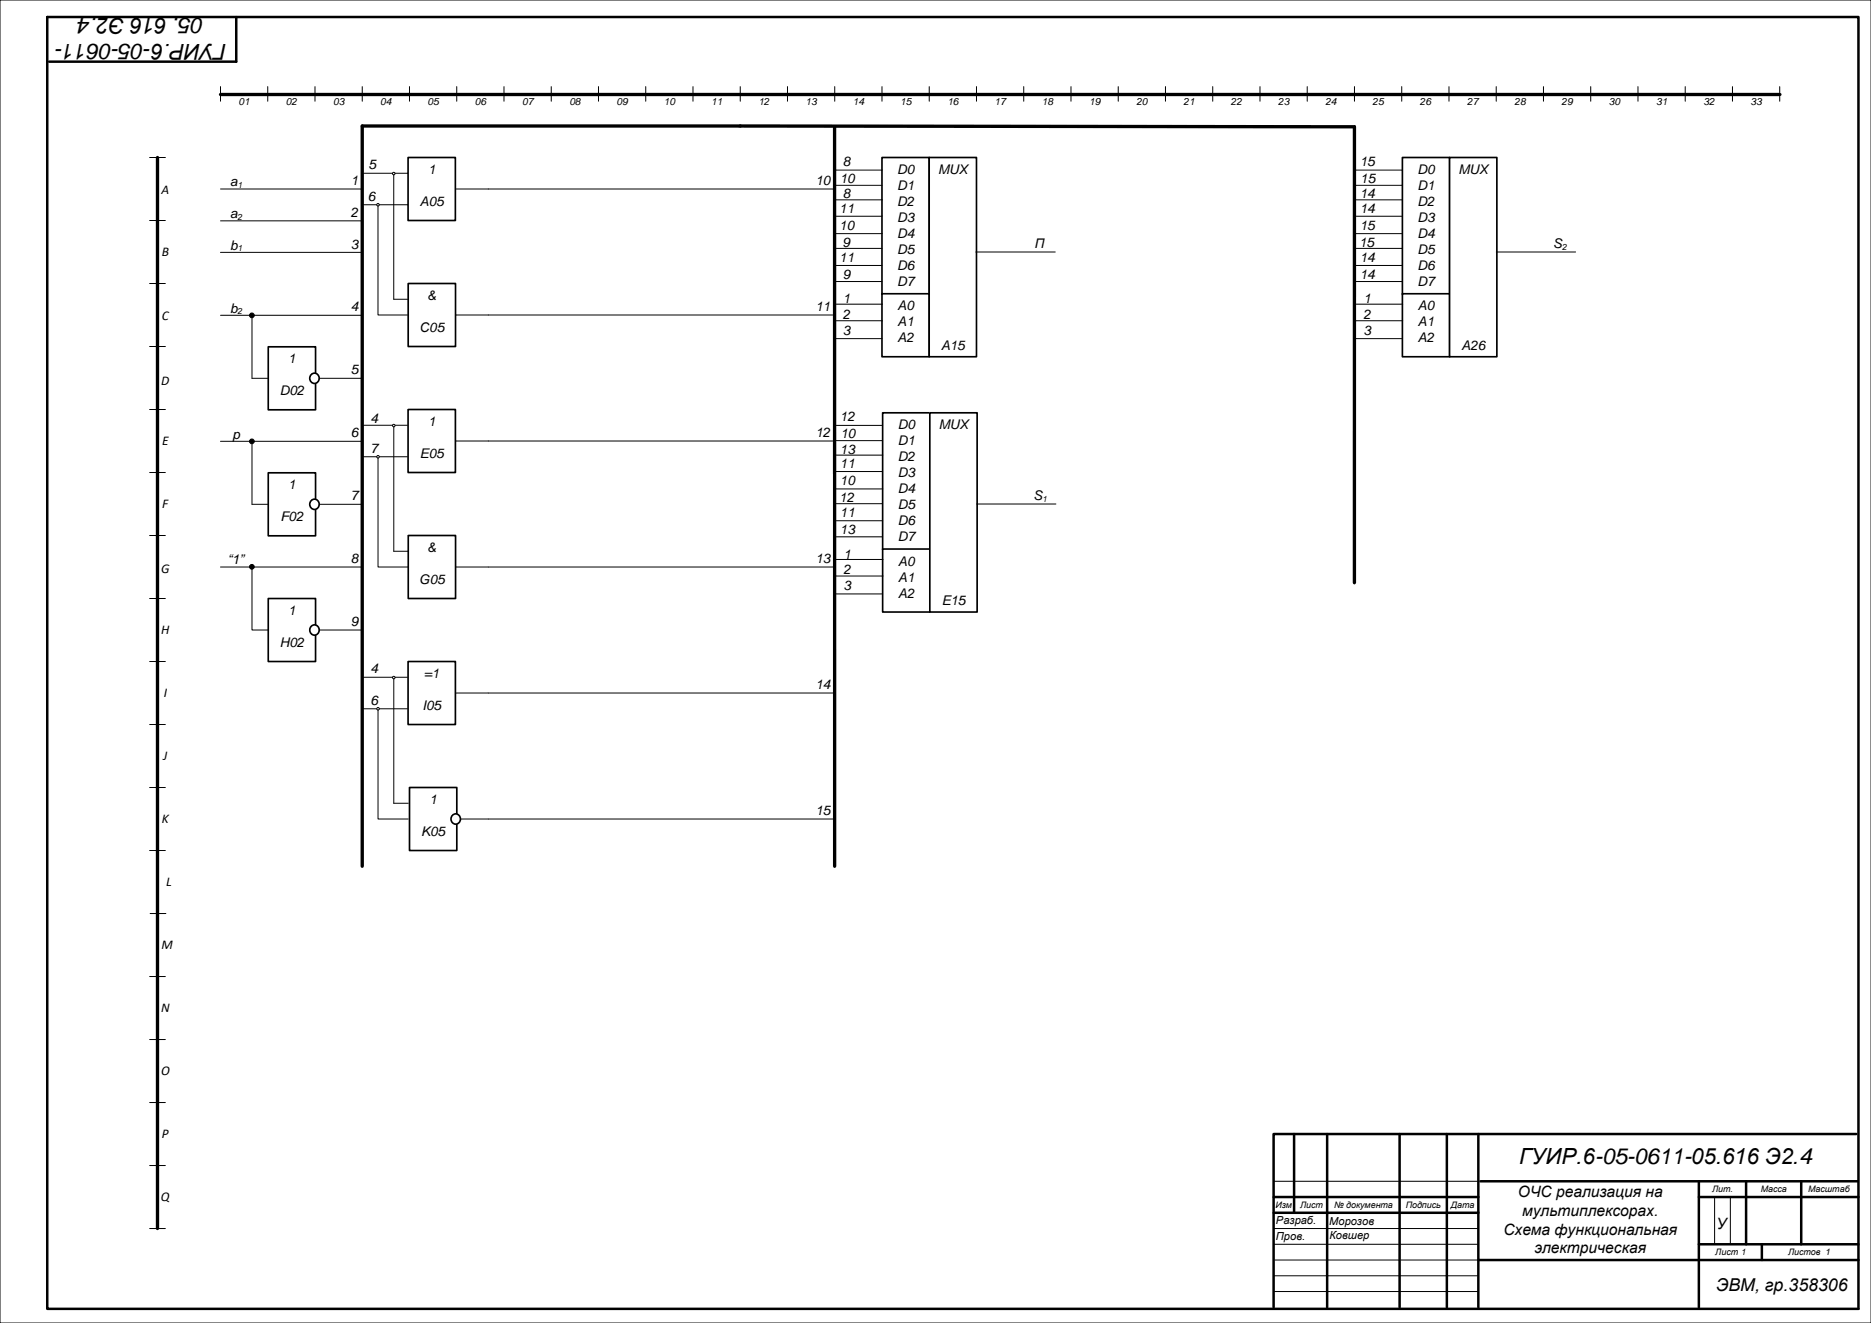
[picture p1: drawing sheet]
<svg xmlns="http://www.w3.org/2000/svg" width="594mm" height="420mm" viewBox="0 0 594 420" stroke-linecap="round" stroke-linejoin="round" font-family="sans-serif">
<g fill="none" stroke="#000" stroke-width=".32">
<path d="M0 0h594v420h-594zM70 27.5v4.6M85 27.5v4.6M100 27.5v4.6M115 27.5v4.6M130 27.5v4.6M145 27.5v4.6M160 27.5v4.6M175 27.5v4.6M190 27.5v4.6M205 27.5v4.6M220 27.5v4.6"/>
<path d="M235 27.5v4.6M250 27.5v4.6M265 27.5v4.6M280 27.5v4.6M295 27.5v4.6M310 27.5v4.6M325 27.5v4.6M340 27.5v4.6M355 27.5v4.6M370 27.5v4.6M385 27.5v4.6M400 27.5v4.6"/>
<path d="M415 27.5v4.6M430 27.5v4.6M445 27.5v4.6M460 27.5v4.6M475 27.5v4.6M490 27.5v4.6M505 27.5v4.6M520 27.5v4.6M535 27.5v4.6M550 27.5v4.6M47.5 50h5M47.5 70h5"/>
<path d="M70 60h45M47.5 90h5M47.5 110h5M47.5 130h5M47.5 150h5M47.5 170h5M47.5 190h5M70 180h45M47.5 210h5M47.5 230h5M47.5 250h5M47.5 270h5"/>
<path d="M47.7 290h5M47.5 310h5M47.5 330h5M47.5 350h5M47.5 370h5M404.3 375h65M47.5 390h5M404.3 390h65M404.3 395h65M404.3 400h65.2M544.3 380v15M549.3 380v15"/>
<path d="M404.3 405h65M404.3 410h65"/>
</g>
<g fill="none" stroke="#000" stroke-width=".79">
<path d="M15 5.4h575v410.1h-575zM75 5.4v14.2h-59.4M410.8 360v24.8M421.3 360v55M444.3 360v55M459.3 360v55M469.3 360v55M589.3 360h-185v55M470 375h119.7M539.3 375v40M554.3 375v20M571.8 375v20"/>
<path d="M404.3 380h65M404.3 385h65M469.3 400h120.7M539.3 380h50.7M539.3 395h50.7M559.3 395v5"/>
</g>
<path d="M70 30h495.1M50 50v340M265 40.2v234.8M430 185v-144.8l-315-.2v235" fill="none" stroke="#000" stroke-width="1.1"/>
<path d="M85.2 190h15v20h-15z" fill-rule="evenodd" fill="#fff"/>
<path d="M85.2 190h15v20h-15z" fill="none" stroke="#000" stroke-width=".53"/>
<circle cx="99.8" cy="200" r="1.58" fill="#fff"/>
<circle cx="99.8" cy="200" r="1.58" fill="none" stroke="#000" stroke-width=".53"/>
<g fill="none" stroke="#000" stroke-width=".32">
<path d="M565 27.5v4.6M115 55h15.1M115 65h15.2M101.3 200h13.7"/>
<circle cx="80" cy="179.9" r=".75"/>
</g>
<circle cx="80" cy="179.9" r=".75" fill="#000"/>
<path d="M129.5 50h15.1v20h-15.1z" fill-rule="evenodd" fill="#fff"/>
<path d="M129.5 50h15.1v20h-15.1z" fill="none" stroke="#000" stroke-width=".53"/>
<path d="M129.6 90h15v20h-15z" fill-rule="evenodd" fill="#fff"/>
<path d="M129.6 90h15v20h-15z" fill="none" stroke="#000" stroke-width=".53"/>
<path d="M125 55v40h4.6M120 65v35h9.6M144.6 60h10.4M144.6 100h10.4M80 180v20h5.2" fill="none" stroke="#000" stroke-width=".32"/>
<circle cx="125" cy="55.1" r=".4" fill="#fff"/>
<circle cx="125" cy="55.1" r=".4" fill="none" stroke="#000" stroke-width=".32"/>
<circle cx="120" cy="65" r=".4" fill="#fff"/>
<g fill="none" stroke="#000" stroke-width=".32">
<path d="M155 60h110M155 100h110M115 135h15.1M115 145h15.2"/>
<circle cx="120" cy="65" r=".4"/>
</g>
<path d="M129.6 130h15v20h-15z" fill-rule="evenodd" fill="#fff"/>
<path d="M129.6 130h15v20h-15z" fill="none" stroke="#000" stroke-width=".53"/>
<path d="M129.6 170h15v20h-15z" fill-rule="evenodd" fill="#fff"/>
<path d="M129.6 170h15v20h-15z" fill="none" stroke="#000" stroke-width=".53"/>
<path d="M125 135v40h4.6M144.6 140h10.4M120 145v35h9.6M144.6 180h10.4" fill="none" stroke="#000" stroke-width=".32"/>
<circle cx="125" cy="135.1" r=".4" fill="#fff"/>
<circle cx="125" cy="135.1" r=".4" fill="none" stroke="#000" stroke-width=".32"/>
<circle cx="120" cy="145" r=".4" fill="#fff"/>
<g fill="none" stroke="#000" stroke-width=".32">
<path d="M155 140h110M155 180h110M115 215h15.1M115 225h15.2"/>
<circle cx="120" cy="145" r=".4"/>
</g>
<path d="M129.6 210h15v20h-15z" fill-rule="evenodd" fill="#fff"/>
<path d="M129.6 210h15v20h-15z" fill="none" stroke="#000" stroke-width=".53"/>
<path d="M125 215v40h4.6M144.6 220h10.4M120 225v35h9.6M144.6 260h10.4" fill="none" stroke="#000" stroke-width=".32"/>
<circle cx="125" cy="215.1" r=".4" fill="#fff"/>
<circle cx="125" cy="215.1" r=".4" fill="none" stroke="#000" stroke-width=".32"/>
<circle cx="120" cy="225" r=".4" fill="#fff"/>
<g fill="none" stroke="#000" stroke-width=".32">
<path d="M155 220h110M155 260h110"/>
<circle cx="120" cy="225" r=".4"/>
</g>
<path d="M130 250h15v20h-15z" fill-rule="evenodd" fill="#fff"/>
<path d="M130 250h15v20h-15z" fill="none" stroke="#000" stroke-width=".53"/>
<circle cx="144.6" cy="260" r="1.57" fill="#fff"/>
<circle cx="144.6" cy="260" r="1.57" fill="none" stroke="#000" stroke-width=".53"/>
<path d="M70 70.1h45M70 80.1h45M70 100.1h45" fill="none" stroke="#000" stroke-width=".32"/>
<path d="M85.2 110.1h15v20h-15z" fill-rule="evenodd" fill="#fff"/>
<path d="M85.2 110.1h15v20h-15z" fill="none" stroke="#000" stroke-width=".53"/>
<circle cx="99.8" cy="120.1" r="1.57" fill="#fff"/>
<circle cx="99.8" cy="120.1" r="1.57" fill="none" stroke="#000" stroke-width=".53"/>
<g fill="none" stroke="#000" stroke-width=".32">
<path d="M80 100.1v20h5.2M101.3 120.1h13.7M70 140.1h45"/>
<circle cx="80" cy="100.1" r=".75"/>
</g>
<circle cx="80" cy="100.1" r=".75" fill="#000"/>
<path d="M85.2 150.1h15v20h-15z" fill-rule="evenodd" fill="#fff"/>
<path d="M85.2 150.1h15v20h-15z" fill="none" stroke="#000" stroke-width=".53"/>
<circle cx="99.8" cy="160.1" r="1.58" fill="#fff"/>
<circle cx="99.8" cy="160.1" r="1.58" fill="none" stroke="#000" stroke-width=".53"/>
<g fill="none" stroke="#000" stroke-width=".32">
<path d="M80 140.1v20h5.2M101.3 160.1h13.7"/>
<circle cx="80" cy="140.1" r=".75"/>
</g>
<circle cx="80" cy="140.1" r=".75" fill="#000"/>
<path d="M280 50h15v43.5h-15z" fill-rule="evenodd" fill="#fff"/>
<path d="M280 50h15v43.5h-15z" fill="none" stroke="#000" stroke-width=".53"/>
<path d="M280 93.2h15v20h-15z" fill-rule="evenodd" fill="#fff"/>
<path d="M280 93.2h15v20h-15z" fill="none" stroke="#000" stroke-width=".53"/>
<path d="M295 50h15v63.2h-15z" fill-rule="evenodd" fill="#fff"/>
<path d="M295 50h15v63.2h-15z" fill="none" stroke="#000" stroke-width=".53"/>
<path d="M264.9 54h15.1M264.9 58.8h15.1M264.9 68.6h15.1M264.9 78.9h15.1M264.9 74.2h15.2M265 63.4h15.1M264.9 89.4h15.1M264.9 84.3h15.1M265 96.6h15.1M264.9 107.5h15.1M265 101.8h15.1" fill="none" stroke="#000" stroke-width=".32"/>
<path d="M280.2 131h15v43.5h-15z" fill-rule="evenodd" fill="#fff"/>
<path d="M280.2 131h15v43.5h-15z" fill="none" stroke="#000" stroke-width=".53"/>
<path d="M280.2 174.3h15v20h-15z" fill-rule="evenodd" fill="#fff"/>
<path d="M280.2 174.3h15v20h-15z" fill="none" stroke="#000" stroke-width=".53"/>
<path d="M295.2 131h15v63.3h-15z" fill-rule="evenodd" fill="#fff"/>
<path d="M295.2 131h15v63.3h-15z" fill="none" stroke="#000" stroke-width=".53"/>
<path d="M265.1 135h15.1M265.1 139.9h15.1M265.1 149.7h15.1M265.1 159.9h15.1M265.2 155.2h15.1M265.2 144.5h15.1M265.1 170.4h15.1M265.1 165.3h15.1M265.2 177.6h15.1M265.1 188.5h15.1M265.2 182.9h15.1" fill="none" stroke="#000" stroke-width=".32"/>
<path d="M445.2 50h15v43.5h-15z" fill-rule="evenodd" fill="#fff"/>
<path d="M445.2 50h15v43.5h-15z" fill="none" stroke="#000" stroke-width=".53"/>
<path d="M445.2 93.2h15v20h-15z" fill-rule="evenodd" fill="#fff"/>
<path d="M445.2 93.2h15v20h-15z" fill="none" stroke="#000" stroke-width=".53"/>
<path d="M460.2 50h15v63.2h-15z" fill-rule="evenodd" fill="#fff"/>
<path d="M460.2 50h15v63.2h-15z" fill="none" stroke="#000" stroke-width=".53"/>
<g fill="none" stroke="#000" stroke-width=".32">
<path d="M430.1 54h15.1M430.1 58.8h15.1M309.8 80h25.2M430.1 68.6h15.1M430.1 78.9h15.1M430.2 74.2h15.1M430.2 63.4h15.1M475 80h25.2M430.1 89.4h15.1M430.1 84.3h15.1M430.2 96.6h15.1M430.1 107.5h15.1"/>
<path d="M430.2 101.8h15.1M310 160h25.2"/>
</g>
<text font-size="7.1" x="482.3" y="369.7">ГУИР.6-05-0611-05.616 Э2.4</text>
<g font-size="7">
<text x="64.8" y="5.6" transform="rotate(-180 64.8 5.6)">05. 616 Э2.4</text>
<text x="71.9" y="14" transform="rotate(-180 71.9 14)">ГУИР.6-05-0611-</text>
</g>
<text font-size="5.6" x="544.8" y="409.7">ЭВМ, гр.358306</text>
<g font-size="5">
<text x="481.9" y="380.1">ОЧС реализация на</text>
<text x="483.3" y="386.1">мультиплексорах.</text>
<text x="477.3" y="392">Схема функциональная</text>
<text x="545" y="390.1">У</text>
<text x="487.2" y="397.9">электрическая</text>
</g>
<g font-size="4.2">
<text x="117" y="53.8">5</text>
<text x="267.6" y="52.7">8</text>
<text x="431.7" y="52.7">15</text>
<text x="73.1" y="59.1">a</text>
<text x="111.4" y="58.8">1</text>
<text x="135.9" y="55.2">1</text>
<text x="258.9" y="58.8">10</text>
<text x="266.6" y="58.1">10</text>
<text x="284.8" y="55.2">D0</text>
<text x="297.8" y="55.2">MUX</text>
<text x="431.8" y="58.1">15</text>
<text x="450" y="55.2">D0</text>
<text x="463" y="55.2">MUX</text>
<text x="51.3" y="61.6">A</text>
<text x="116.8" y="63.8">6</text>
<text x="133.3" y="65.4">A05</text>
<text x="267.6" y="62.9">8</text>
<text x="284.8" y="60.3">D1</text>
<text x="284.8" y="65.4">D2</text>
<text x="431.7" y="62.9">14</text>
<text x="450" y="60.3">D1</text>
<text x="450" y="65.4">D2</text>
<text x="73.1" y="69.2">a</text>
<text x="111.4" y="68.9">2</text>
<text x="266.4" y="67.5">11</text>
<text x="284.8" y="70.5">D3</text>
<text x="431.7" y="67.5">14</text>
<text x="450" y="70.5">D3</text>
<text x="266.4" y="72.9">10</text>
<text x="284.8" y="75.5">D4</text>
<text x="431.7" y="72.9">15</text>
<text x="450" y="75.5">D4</text>
<text x="51.4" y="81.3">B</text>
<text x="73.1" y="79.2">b</text>
<text x="111.4" y="78.9">3</text>
<text x="266.4" y="83.1">11</text>
<text x="267.4" y="78.4">9</text>
<text x="284.8" y="80.6">D5</text>
<text x="328.5" y="78.8">П</text>
<text x="431.5" y="78.4">15</text>
<text x="431.7" y="83.1">14</text>
<text x="450" y="80.6">D5</text>
<text x="493.1" y="78.8">S</text>
<text x="267.6" y="88.6">9</text>
<text x="284.8" y="85.7">D6</text>
<text x="431.7" y="88.6">14</text>
<text x="450" y="85.7">D6</text>
<text x="135.7" y="95.2">&amp;</text>
<text x="284.8" y="90.8">D7</text>
<text x="450" y="90.8">D7</text>
<text x="51.4" y="101.6">C</text>
<text x="73.1" y="99.2">b</text>
<text x="111.4" y="98.9">4</text>
<text x="258.9" y="98.8">11</text>
<text x="267.6" y="96.3">1</text>
<text x="267.6" y="101.3">2</text>
<text x="284.9" y="98.5">A0</text>
<text x="432.8" y="96.3">1</text>
<text x="432.8" y="101.3">2</text>
<text x="450.2" y="98.5">A0</text>
<text x="133.2" y="105.4">С05</text>
<text x="267.6" y="106.3">3</text>
<text x="284.9" y="103.6">A1</text>
<text x="432.8" y="106.3">3</text>
<text x="450.2" y="103.6">A1</text>
<text x="284.9" y="108.6">A2</text>
<text x="298.7" y="111.1">A15</text>
<text x="450.2" y="108.6">A2</text>
<text x="464" y="111.1">A26</text>
<text x="91.5" y="115.3">1</text>
<text x="111.4" y="118.9">5</text>
<text x="51.2" y="122.1">D</text>
<text x="88.8" y="125.5">D02</text>
<text x="117.6" y="134.3">4</text>
<text x="135.9" y="135.2">1</text>
<text x="266.7" y="133.8">12</text>
<text x="285" y="136.3">D0</text>
<text x="298" y="136.3">MUX</text>
<text x="51.5" y="141.3">E</text>
<text x="73.8" y="139.2">p</text>
<text x="111.4" y="138.9">6</text>
<text x="117.6" y="143.8">7</text>
<text x="258.9" y="138.8">12</text>
<text x="266.7" y="144">13</text>
<text x="266.8" y="139.2">10</text>
<text x="285" y="141.4">D1</text>
<text x="133.3" y="145.4">E05</text>
<text x="266.7" y="148.6">11</text>
<text x="285" y="146.4">D2</text>
<text x="91.5" y="155.3">1</text>
<text x="266.7" y="154">10</text>
<text x="285" y="151.5">D3</text>
<text x="51.5" y="161.3">F</text>
<text x="111.4" y="158.9">7</text>
<text x="266.4" y="159.4">12</text>
<text x="285" y="156.6">D4</text>
<text x="285" y="161.7">D5</text>
<text x="328.1" y="158.8">S</text>
<text x="89" y="165.5">F02</text>
<text x="266.7" y="164.2">11</text>
<text x="285" y="166.8">D6</text>
<text x="266.7" y="169.6">13</text>
<text x="285" y="171.8">D7</text>
<text x="72.4" y="179">“1”</text>
<text x="111.4" y="178.8">8</text>
<text x="135.7" y="175.2">&amp;</text>
<text x="258.9" y="178.8">13</text>
<text x="267.8" y="177.3">1</text>
<text x="285.2" y="179.5">A0</text>
<text x="51.2" y="181.9">G</text>
<text x="133.1" y="185.4">G05</text>
<text x="267.8" y="182.3">2</text>
<text x="285.2" y="184.6">A1</text>
<text x="267.8" y="187.3">3</text>
<text x="285.2" y="189.7">A2</text>
<text x="91.5" y="195.2">1</text>
<text x="299" y="192.2">E15</text>
<text x="51.2" y="201.3">H</text>
<text x="111.4" y="198.8">9</text>
<text x="88.8" y="205.4">H02</text>
<text x="117.6" y="213.8">4</text>
<text x="134.7" y="215.2">=1</text>
<text x="52" y="221.3">I</text>
<text x="258.9" y="218.8">14</text>
<text x="117.6" y="223.8">6</text>
<text x="134.1" y="225.4">I05</text>
<text x="51.8" y="241.3">J</text>
<text x="136.3" y="255.2">1</text>
<text x="51.4" y="261.3">K</text>
<text x="258.9" y="258.8">15</text>
<text x="133.8" y="265.4">K05</text>
<text x="52.7" y="281.3">L</text>
<text x="51.3" y="301.3">M</text>
<text x="51.1" y="321.3">N</text>
<text x="51.1" y="341.3">O</text>
<text x="51.4" y="361.3">P</text>
<text x="51.1" y="381.3">Q</text>
</g>
<g font-size="3.5">
<text x="405.1" y="388.6">Разраб.</text>
<text x="422" y="389">Морозов</text>
<text x="405.1" y="393.6">Пров.</text>
<text x="422" y="393.2">Ковшер</text>
</g>
<g font-size="3.2">
<text x="75.7" y="33.5">01</text>
<text x="90.7" y="33.5">02</text>
<text x="105.7" y="33.5">03</text>
<text x="120.7" y="33.5">04</text>
<text x="135.7" y="33.5">05</text>
<text x="150.7" y="33.5">06</text>
<text x="165.7" y="33.5">07</text>
<text x="180.7" y="33.5">08</text>
<text x="195.7" y="33.5">09</text>
<text x="210.8" y="33.5">10</text>
<text x="225.8" y="33.5">11</text>
<text x="240.7" y="33.5">12</text>
<text x="255.8" y="33.5">13</text>
<text x="270.8" y="33.5">14</text>
<text x="285.8" y="33.5">15</text>
<text x="300.8" y="33.5">16</text>
<text x="315.8" y="33.5">17</text>
<text x="330.8" y="33.5">18</text>
<text x="345.8" y="33.5">19</text>
<text x="360.8" y="33.5">20</text>
<text x="375.8" y="33.5">21</text>
<text x="390.8" y="33.5">22</text>
<text x="405.8" y="33.5">23</text>
<text x="420.8" y="33.5">24</text>
<text x="435.8" y="33.5">25</text>
<text x="450.8" y="33.5">26</text>
<text x="465.8" y="33.5">27</text>
<text x="480.8" y="33.5">28</text>
<text x="495.8" y="33.5">29</text>
<text x="510.8" y="33.5">30</text>
<text x="525.8" y="33.5">31</text>
<text x="540.8" y="33.5">32</text>
<text x="555.8" y="33.5">33</text>
</g>
<g font-size="2.8">
<text x="75.4" y="59.7">1</text>
<text x="75.4" y="69.8">2</text>
<text x="75.4" y="79.8">1</text>
<text x="495.9" y="79.4">2</text>
<text x="75.4" y="99.8">2</text>
<text x="330.9" y="159.4">1</text>
<text x="404.9" y="383.5">Изм</text>
<text x="412.7" y="383.4">Лист</text>
<text x="423.5" y="383.4">№ документа</text>
<text x="446.3" y="383.4">Подпись</text>
<text x="460.6" y="383.4">Дата</text>
<text x="543.6" y="378.4">Лит.</text>
<text x="559" y="378.4">Масса</text>
<text x="574" y="378.4">Масштаб</text>
<text x="544.6" y="398.4">Лист 1</text>
<text x="567.6" y="398.4">Листов 1</text>
</g>
</svg>
